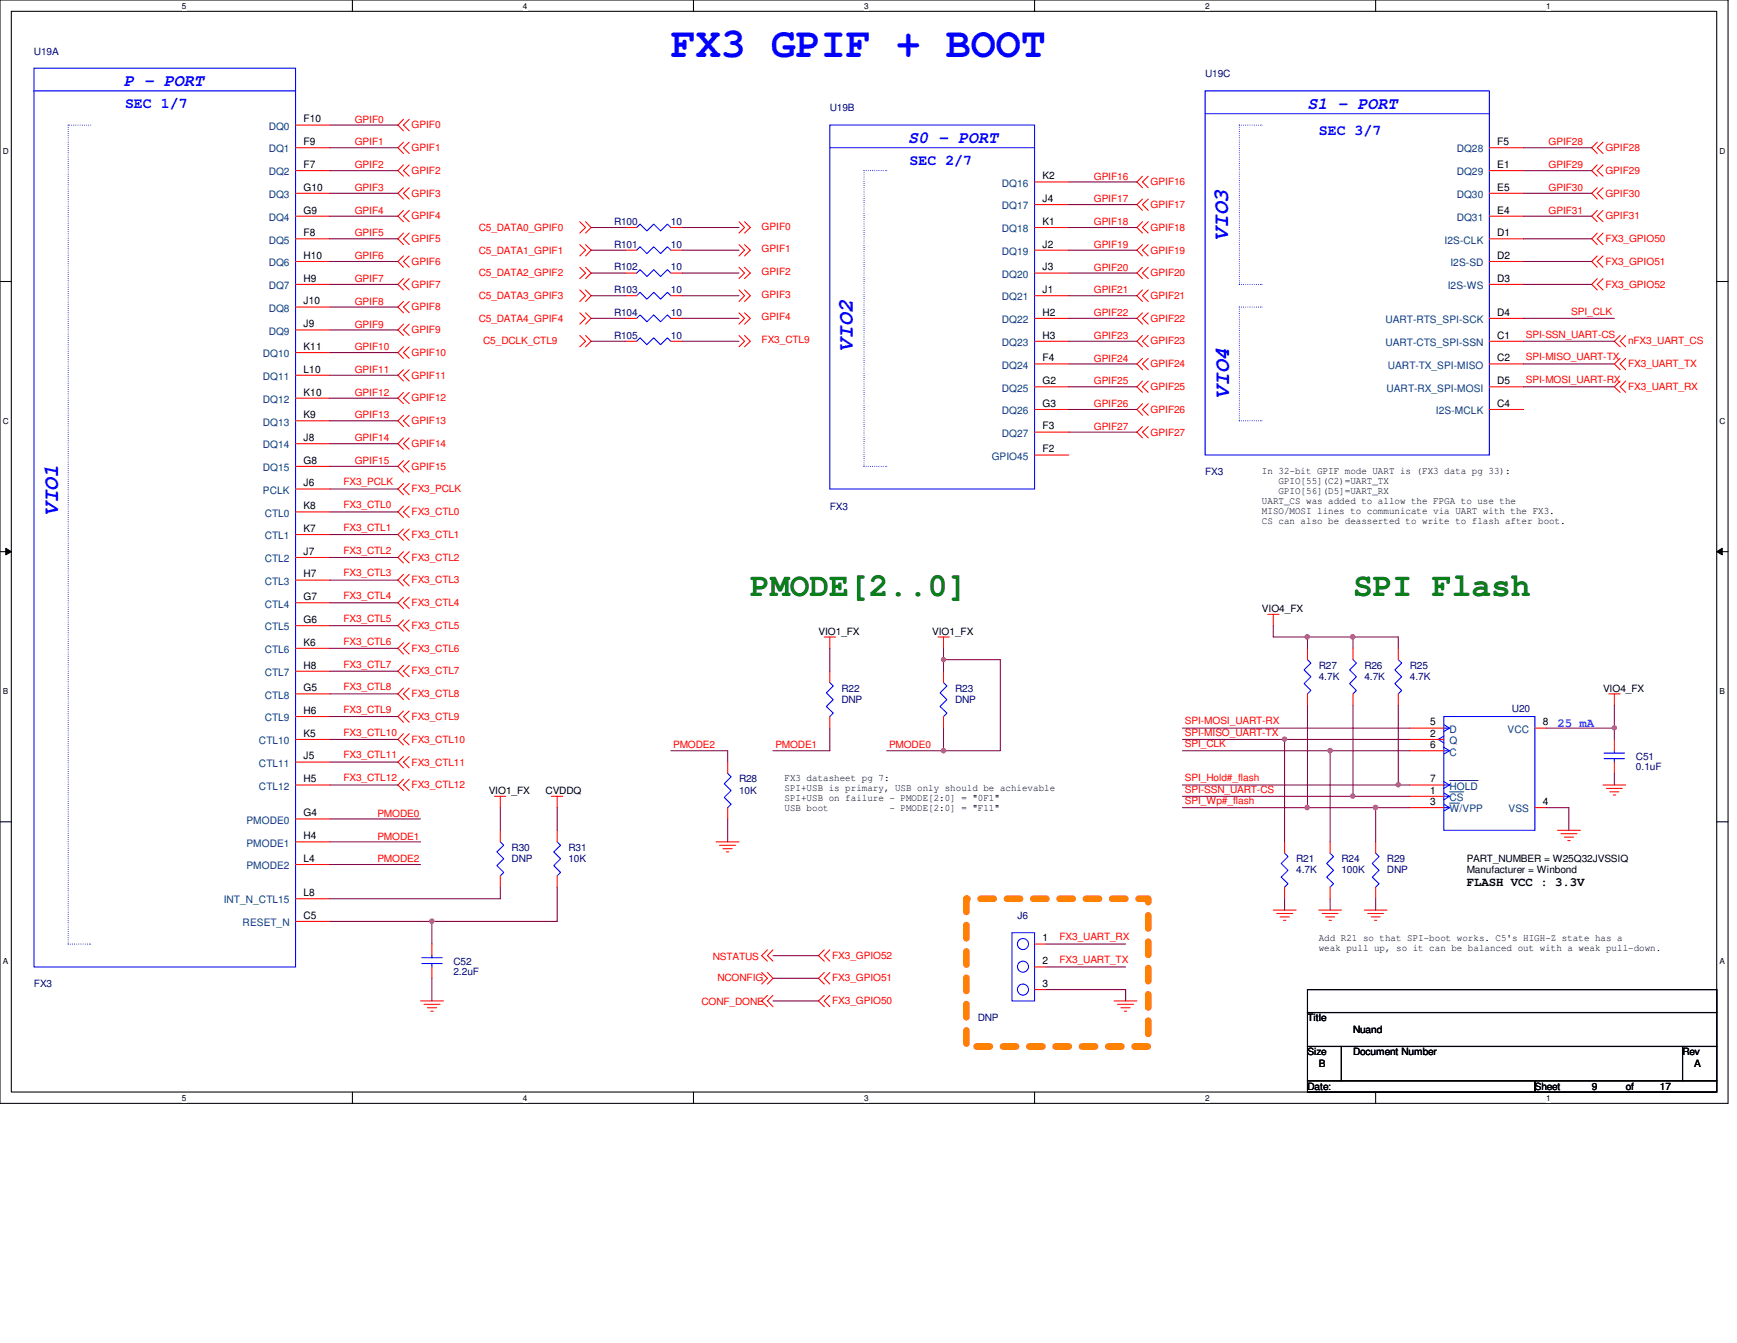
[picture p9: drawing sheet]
<svg xmlns="http://www.w3.org/2000/svg" width="279mm" height="216mm" viewBox="0 0 279 216" stroke-linecap="round" stroke-linejoin="round" font-family="sans-serif">
<path d="M0 0h278v177.4h-278zM1.8 1.8h274.3v173.8h-274.3z" fill="none" stroke="#000" stroke-width=".17"/>
<g fill="#fff">
<path d="M29.3 .2h.7v1.5h-.7z"/>
<path d="M29.3 175.8h.7v1.4h-.7z"/>
</g>
<path d="M56.7 0v1.8M56.7 175.6v1.8" fill="none" stroke="#000" stroke-width=".17"/>
<g fill="#fff">
<path d="M84.1 .2h.7v1.5h-.7z"/>
<path d="M84.1 175.8h.7v1.4h-.7z"/>
</g>
<path d="M111.5 0v1.8M111.5 175.6v1.8" fill="none" stroke="#000" stroke-width=".17"/>
<g fill="#fff">
<path d="M139 .2h.7v1.5h-.7z"/>
<path d="M139 175.8h.7v1.4h-.7z"/>
</g>
<path d="M166.4 0v1.8M166.4 175.6v1.8" fill="none" stroke="#000" stroke-width=".17"/>
<g fill="#fff">
<path d="M193.8 .2h.8v1.5h-.8z"/>
<path d="M193.8 175.8h.8v1.4h-.8z"/>
</g>
<path d="M221.3 0v1.8M221.3 175.6v1.8" fill="none" stroke="#000" stroke-width=".17"/>
<g fill="#fff">
<path d="M248.7 .2h.7v1.5h-.7z"/>
<path d="M248.7 175.8h.7v1.4h-.7z"/>
<path d="M.5 23.5h.9v1.5h-.9z"/>
<path d="M276.6 23.5h.9v1.5h-.9z"/>
<path d="M.5 67h.9v1.5h-.9z"/>
<path d="M276.6 67h.9v1.5h-.9z"/>
</g>
<path d="M0 45.3h1.8M276.1 45.3h1.9" fill="none" stroke="#000" stroke-width=".17"/>
<g fill="#fff">
<path d="M.5 110.4h.8v1.5h-.8z"/>
<path d="M276.6 110.4h.9v1.5h-.9z"/>
</g>
<path d="M0 88.7h1.8M276.1 88.7h1.9" fill="none" stroke="#000" stroke-width=".17"/>
<path d="M.9 88.1l.9 .6-.9 .5zM276.1 88.7l.9-.6v1.1z" fill="#000"/>
<path d="M.9 88.1l.9 .6-.9 .5zM276.1 88.7l.9-.6v1.1z" fill="none" stroke="#000" stroke-width=".16"/>
<g fill="#fff">
<path d="M.5 153.8h.8v1.5h-.8z"/>
<path d="M276.6 153.8h.9v1.5h-.9z"/>
</g>
<path d="M0 132.1h1.8M276.1 132.1h1.9M210.3 159.1h65.8v3.7h-65.8zM210.3 162.8h65.8v5.4h-65.8zM210.3 168.2h5.5v5.5h-5.5zM210.3 173.7h36.6v1.9h-36.6zM215.8 168.2h54.8v5.5h-54.8zM246.9 173.7h29.2v1.9h-29.2zM270.6 168.2h5.5v5.5h-5.5z" fill="none" stroke="#000" stroke-width=".17"/>
<path d="M155.4 144.5h29.3v23.7h-29.3z" fill="none" stroke="#ff8000" stroke-width="1.1" stroke-dasharray="2.1 2.1"/>
<g fill="none" stroke="#f00" stroke-width=".17">
<path d="M64.9 19.2l-.9 .9 .9 .9M65.8 19.2l-.9 .9 .9 .9M47.5 20.1h5.5M47.5 23.7h5.5M47.5 27.4h5.5M47.5 31.1h5.5M47.5 34.8h5.5M47.5 38.4h5.5M64.9 22.9l-.9 .8 .9 1M64.9 26.5l-.9 .9 .9 .9M64.9 30.2l-.9 .9 .9 .9M64.9 33.8l-.9 1 .9 .8"/>
<path d="M64.9 37.5l-.9 .9 .9 .9M65.8 22.9l-.9 .8 .9 1M65.8 26.5l-.9 .9 .9 .9M65.8 30.2l-.9 .9 .9 .9M65.8 33.8l-.9 1 .9 .8M65.8 37.5l-.9 .9 .9 .9M93.3 35.6l.9 1-.9 .9M93.3 39.3l.9 .9-.9 .9M94.2 35.6l.9 1-.9 .9M94.2 39.3l.9 .9-.9 .9M100.6 36.6h1.8M107.9 36.6h1.8"/>
<path d="M118.9 35.6l.9 1-.9 .9M118.9 39.3l.9 .9-.9 .9M119.8 35.6l.9 1-.9 .9M119.8 39.3l.9 .9-.9 .9M166.4 29.3h5.5M166.4 32.9h5.5M166.4 36.6h5.5M183.8 28.3l-.9 1 .9 .9M183.8 32l-.9 .9 .9 .9M183.8 35.6l-.9 1 .9 .9M183.8 39.3l-.9 .9 .9 .9M184.7 28.3l-.9 1 .9 .9"/>
<path d="M184.7 32l-.9 .9 .9 .9M184.7 35.6l-.9 1 .9 .9M184.7 39.3l-.9 .9 .9 .9M239.6 23.7h5.5M239.6 27.4h5.5M239.6 31.1h5.5M239.6 34.8h5.5M239.6 38.4h5.5M256.9 22.9l-.9 .8 .9 1M256.9 26.5l-.9 .9 .9 .9M256.9 30.2l-.9 .9 .9 .9M256.9 33.8l-.9 1 .9 .8"/>
<path d="M256.9 37.5l-.9 .9 .9 .9M257.9 22.9l-1 .8 1 1M257.9 26.5l-1 .9 1 .9M257.9 30.2l-1 .9 1 .9M257.9 33.8l-1 1 1 .8M257.9 37.5l-1 .9 1 .9M47.5 56.7h5.5M47.5 42h5.5M47.5 45.7h5.5M47.5 49.4h5.5M47.5 53h5.5M64.9 41.1l-.9 .9 .9 1"/>
<path d="M64.9 44.8l-.9 .9 .9 .9M64.9 48.5l-.9 .9 .9 .9M64.9 52.1l-.9 .9 .9 .9M64.9 55.8l-.9 .9 .9 .9M64.9 59.4l-.9 .9 .9 1M65.8 41.1l-.9 .9 .9 1M65.8 44.8l-.9 .9 .9 .9M65.8 48.5l-.9 .9 .9 .9M65.8 52.1l-.9 .9 .9 .9M65.8 55.8l-.9 .9 .9 .9M65.8 59.4l-.9 .9 .9 1M93.3 43l.9 .9-.9 .9"/>
<path d="M93.3 46.6l.9 .9-.9 1M93.3 50.3l.9 .9-.9 .9M93.3 53.9l.9 1-.9 .9M94.2 43l.9 .9-.9 .9M94.2 46.6l.9 .9-.9 1M94.2 50.3l.9 .9-.9 .9M94.2 53.9l.9 1-.9 .9M100.6 51.2h1.8M100.6 47.5h1.8M100.6 43.9h1.8M100.6 40.2h1.8M100.6 54.9h1.8"/>
<path d="M107.9 51.2h1.8M107.9 47.5h1.8M107.9 43.9h1.8M107.9 40.2h1.8M107.9 54.9h1.8M118.9 43l.9 .9-.9 .9M118.9 46.6l.9 .9-.9 1M118.9 50.3l.9 .9-.9 .9M118.9 53.9l.9 1-.9 .9M119.8 43l.9 .9-.9 .9M119.8 46.6l.9 .9-.9 1M119.8 50.3l.9 .9-.9 .9"/>
<path d="M119.8 53.9l.9 1-.9 .9M166.4 40.2h5.5M166.4 43.9h5.5M166.4 47.5h5.5M166.4 51.2h5.5M166.4 54.9h5.5M166.4 58.5h5.5M183.8 43l-.9 .9 .9 .9M183.8 46.6l-.9 .9 .9 1M183.8 50.3l-.9 .9 .9 .9M183.8 53.9l-.9 1 .9 .9M183.8 57.6l-.9 .9 .9 .9"/>
<path d="M184.7 43l-.9 .9 .9 .9M184.7 46.6l-.9 .9 .9 1M184.7 50.3l-.9 .9 .9 .9M184.7 53.9l-.9 1 .9 .9M184.7 57.6l-.9 .9 .9 .9M239.6 42h5.5M239.6 45.7h5.5M239.6 51.2h5.5M239.6 54.9h5.5M239.6 58.5h5.5M256.9 41.1l-.9 .9 .9 1M256.9 44.8l-.9 .9 .9 .9"/>
<path d="M257.9 41.1l-1 .9 1 1M257.9 44.8l-1 .9 1 .9M260.6 53.9l-.9 1 .9 .9M260.6 57.6l-.9 .9 .9 .9M261.5 53.9l-.9 1 .9 .9M261.5 57.6l-.9 .9 .9 .9M47.5 60.3h5.5M47.5 64h5.5M47.5 67.6h5.5M47.5 71.3h5.5M47.5 75h5.5M47.5 78.6h5.5"/>
<path d="M64.9 63.1l-.9 .9 .9 .9M64.9 66.8l-.9 .8 .9 1M64.9 70.4l-.9 .9 .9 .9M64.9 74l-.9 1 .9 .9M64.9 77.7l-.9 .9 .9 .9M65.8 63.1l-.9 .9 .9 .9M65.8 66.8l-.9 .8 .9 1M65.8 70.4l-.9 .9 .9 .9M65.8 74l-.9 1 .9 .9M65.8 77.7l-.9 .9 .9 .9M166.4 62.2h5.5M166.4 65.8h5.5"/>
<path d="M166.4 69.5h5.5M166.4 73.2h5.5M183.8 61.3l-.9 .9 .9 .9M183.8 64.9l-.9 .9 .9 1M183.8 68.6l-.9 .9 .9 .9M184.7 61.3l-.9 .9 .9 .9M184.7 64.9l-.9 .9 .9 1M184.7 68.6l-.9 .9 .9 .9M239.6 62.2h5.5M239.6 65.8h5.5M260.6 61.3l-.9 .9 .9 .9M261.5 61.3l-.9 .9 .9 .9"/>
<path d="M47.5 82.3h5.5M47.5 85.9h5.5M47.5 89.6h5.5M47.5 93.3h5.5M47.5 96.9h5.5M64.9 81.4l-.9 .9 .9 .9M64.9 85l-.9 .9 .9 1M64.9 88.7l-.9 .9 .9 .9M64.9 92.3l-.9 1 .9 .9M64.9 96l-.9 .9 .9 .9M64.9 99.7l-.9 .9 .9 .9M65.8 81.4l-.9 .9 .9 .9"/>
<path d="M65.8 85l-.9 .9 .9 1M65.8 88.7l-.9 .9 .9 .9M65.8 92.3l-.9 1 .9 .9M65.8 96l-.9 .9 .9 .9M65.8 99.7l-.9 .9 .9 .9M203.9 98.8h1.8M204.8 98.8v1.8M47.5 100.6h5.5M47.5 104.2h5.5M47.5 107.9h5.5M47.5 111.5h5.5M47.5 115.2h5.5"/>
<path d="M47.5 118.9h5.5M64.9 103.3l-.9 .9 .9 1M64.9 107l-.9 .9 .9 .9M64.9 110.6l-.9 .9 .9 1M64.9 114.3l-.9 .9 .9 .9M64.9 117.9l-.9 1 .9 .9M65.8 103.3l-.9 .9 .9 1M65.8 107l-.9 .9 .9 .9M65.8 110.6l-.9 .9 .9 1M65.8 114.3l-.9 .9 .9 .9M65.8 117.9l-.9 1 .9 .9M132.6 102.4h1.8"/>
<path d="M133.5 102.4v1.8M133.5 107.9v1.8M133.5 115.2v1.9M150.9 102.4h1.8M151.8 102.4v1.8M151.8 107.9v1.8M151.8 115.2v1.9M210.3 104.2v1.8M210.3 111.5v1.9M217.6 104.2v1.8M217.6 111.5v1.9M224.9 104.2v1.8"/>
<path d="M224.9 111.5v1.9M226.8 118.9h5.4M226.8 117.1h5.4M246.9 117.1h1.8M258.8 111.5h1.8M259.7 111.5v1.9M259.7 118.9v1.8M47.5 122.5h5.5M47.5 126.2h5.5M47.5 131.7h5.5M47.5 135.3h5.5M47.5 139h5.5"/>
<path d="M64.9 121.6l-.9 .9 .9 .9M64.9 125.3l-.9 .9 .9 .9M65.8 121.6l-.9 .9 .9 .9M65.8 125.3l-.9 .9 .9 .9M79.5 128h1.9M80.5 128v1.8M80.5 133.5v1.8M88.7 128h1.8M89.6 128v1.8M89.6 133.5v1.8M115.2 135.3h3.7M115.7 135.9h2.6"/>
<path d="M116.3 136.4h1.5M116.8 136.9h.4M117.1 122.5v1.8M117.1 129.8v1.9M206.6 135.3v1.9M214 135.3v1.9M221.3 135.3v1.9M226.8 126.2h5.4M226.8 128h5.4M226.8 120.7h5.4M226.8 129.8h5.4M246.9 129.8h1.8"/>
<path d="M250.5 133.5h3.7M251.1 134h2.6M251.6 134.6h1.5M252.2 135.1h.4M257.9 126.2h3.6M258.4 126.7h2.5M259 127.3h1.4M259.5 127.8h.4M259.7 122.5v1.8M47.5 144.5h5.5M47.5 148.1h5.5M69.5 151.8v1.8"/>
<path d="M69.5 155.4v1.9M80.5 140.8v1.8M89.6 140.8v1.8M122.5 156.3l.9 1-.9 .9M123.4 152.7l-.9 .9 .9 .9M123.4 156.3l.9 1-.9 .9M124.3 152.7l-.9 .9 .9 .9M132.6 152.7l-.9 .9 .9 .9M132.6 156.3l-.9 1 .9 .9M133.5 152.7l-.9 .9 .9 .9M133.5 156.3l-.9 1 .9 .9M166.4 151.8h1.8"/>
<path d="M166.4 155.4h1.8M166.4 159.1h1.8M204.8 146.3h3.7M205.4 146.9h2.5M205.9 147.4h1.5M206.5 148h.3M206.6 142.6v1.9M212.1 146.3h3.7M212.7 146.9h2.5M213.2 147.4h1.5M213.8 148h.4M214 142.6v1.9"/>
<path d="M219.5 146.3h3.6M220 146.9h2.5M220.6 147.4h1.4M221.1 148h.3M221.3 142.6v1.9M67.6 160.9h3.7M68.2 161.5h2.6M68.7 162h1.5M69.3 162.6h.4M123.4 160l-.9 .9 .9 .9M124.3 160l-.9 .9 .9 .9M132.6 160l-.9 .9 .9 .9"/>
<path d="M133.5 160l-.9 .9 .9 .9M179.2 160.9h3.7M179.7 161.5h2.6M180.3 162h1.5M180.8 162.6h.4"/>
</g>
<g fill="none" stroke="#00f" stroke-width=".17">
<path d="M5.5 14.6h42M5.5 11h42v144.4h-42zM193.8 18.3h45.8M193.8 14.6h45.8v58.6h-45.8zM102.4 36.6l.6-.6 1.1 1.1 1.1-1.1 1.1 1.1 1.1-1.1 .5 .6M133.5 23.7h32.9M133.5 20.1h32.9v58.5h-32.9zM102.4 51.2l.6-.6 1.1 1.1 1.1-1.1 1.1 1.1 1.1-1.1 .5 .6M102.4 47.5l.6-.5 1.1 1.1 1.1-1.1 1.1 1.1 1.1-1.1 .5 .5M102.4 43.9l.6-.6 1.1 1.2 1.1-1.2 1.1 1.2 1.1-1.2 .5 .6M102.4 40.2l.6-.5 1.1 1.1 1.1-1.1 1.1 1.1 1.1-1.1 .5 .5M102.4 54.9l.6-.6 1.1 1.1 1.1-1.1 1.1 1.1 1.1-1.1 .5 .6"/>
<path d="M133.5 109.7l.5 .6-1.1 1.1 1.1 1.1-1.1 1.1 1.1 1-.5 .6M151.8 109.7l.5 .6-1.1 1.1 1.1 1.1-1.1 1.1 1.1 1-.5 .6M210.3 106l.6 .6-1.1 1.1 1.1 1.1-1.1 1.1 1.1 1.1-.6 .5M217.6 106l.6 .6-1.1 1.1 1.1 1.1-1.1 1.1 1.1 1.1-.6 .5M224.9 106l.6 .6-1.1 1.1 1.1 1.1-1.1 1.1 1.1 1.1-.6 .5M231.4 118.9h.8M232.2 115.2h14.7v18.3h-14.7zM232.2 118.3l-.8 .6 .8 .5M232.2 116.5l1 .6-1 .5M232.2 117.1h1M80.5 135.3l.5 .6-1.1 1 1.1 1.1-1.1 1.1 1.1 1.2-.5 .5M89.6 135.3l.6 .6-1.1 1 1.1 1.1-1.1 1.1 1.1 1.2-.6 .5"/>
<path d="M117.1 124.3l.5 .6-1.1 1.1 1.1 1.1-1.1 1.1 1.1 1.1-.5 .5M206.6 137.2l.6 .5-1.1 1.1 1.1 1.1-1.1 1.1 1.1 1.1-.6 .5M214 137.2l.5 .5-1.1 1.1 1.1 1.1-1.1 1.1 1.1 1.1-.5 .5M221.3 137.2l.5 .5-1.1 1.1 1.1 1.1-1.1 1.1 1.1 1.1-.5 .5M232.2 127.5l1 .5-1 .6M232.2 129.3l1 .5-1 .6M232.2 125.6l1 .6-1 .5M232.2 120.1l1 .6-1 .5M232.2 128h1M232.2 129.8h1M232.2 126.2h1M232.2 120.7h1"/>
<path d="M258 122h3.3M258 121.1h3.3M259.7 120.7v.4M259.7 122v.5M67.9 154.9h3.2M67.9 154h3.2M69.5 153.6v.4M69.5 154.9v.5M162.8 149.9h3.6v11h-3.6z"/>
<circle cx="164.5" cy="155.4" r=".89"/>
<circle cx="164.5" cy="151.8" r=".89"/>
<circle cx="164.5" cy="159.1" r=".89"/>
</g>
<g fill="none" stroke="#00f" stroke-width=".17" stroke-dasharray="0 .3">
<path d="M11 20.1h.1M11 20.1v131.7M14.6 20.1h-3.6M139 27.4h3.6M139 27.4v47.6M142.6 27.4h.1M199.3 20.1h3.7M199.3 20.1v25.6M203 20.1h.1M199.3 45.7h.1M199.3 45.7h3.7M199.3 49.4h3.7"/>
<path d="M199.3 49.4v18.2M203 45.7h.1M203 49.4h.1M139 75h.1M139 75h3.6M142.6 75h.1M199.3 67.6h.1M199.3 67.6h3.7M203 67.6h.1M11 151.8h.1M11 151.8h3.6M14.6 151.8h.1"/>
</g>
<path d="M233.2 125.5h4.5M233.2 127.3h2.3M233.2 129.1h1.6" fill="none" stroke="#004080" stroke-width=".16"/>
<g fill="none" stroke="#800040" stroke-width=".17">
<path d="M53 20.1h11M53 23.7h11M53 27.4h11M53 31.1h11M53 34.8h11M53 38.4h11M95.1 36.6h5.5M109.7 36.6h9.2M171.9 29.3h11M171.9 32.9h11M171.9 36.6h11M245.1 23.7h10.9"/>
<path d="M245.1 27.4h10.9M245.1 31.1h10.9M245.1 34.8h10.9M245.1 38.4h10.9M53 42h11M53 45.7h11M53 49.4h11M53 53h11M53 56.7h11M95.1 40.2h5.5M95.1 43.9h5.5M95.1 47.5h5.5"/>
<path d="M95.1 51.2h5.5M95.1 54.9h5.5M109.7 40.2h9.2M109.7 43.9h9.2M109.7 47.5h9.2M109.7 51.2h9.2M109.7 54.9h9.2M171.9 40.2h11M171.9 43.9h11M171.9 47.5h11M171.9 51.2h11M171.9 54.9h11"/>
<path d="M171.9 58.5h11M245.1 42h10.9M245.1 45.7h10.9M245.1 51.2h14.6M245.1 54.9h14.6M245.1 58.5h14.6M53 60.3h11M53 64h11M53 67.6h11M53 71.3h11M53 75h11M53 78.6h11"/>
<path d="M171.9 62.2h11M171.9 65.8h11M171.9 69.5h11M245.1 62.2h14.6M53 82.3h11M53 85.9h11M53 89.6h11M53 93.3h11M53 96.9h11M53 100.6h11M204.8 100.6v1.8h5.5"/>
</g>
<circle cx="210.3" cy="102.4" r=".35" fill="#f0f"/>
<circle cx="210.3" cy="102.4" r=".35" fill="none" stroke="#f0f" stroke-width=".17"/>
<path d="M217.6 102.4h-7.3v1.8" fill="none" stroke="#800040" stroke-width=".17"/>
<circle cx="217.6" cy="102.4" r=".35" fill="#f0f"/>
<circle cx="217.6" cy="102.4" r=".35" fill="none" stroke="#f0f" stroke-width=".17"/>
<path d="M53 104.2h11M133.5 104.2v3.7M151.8 104.2v1.8M217.6 104.2v-1.8h7.3v1.8" fill="none" stroke="#800040" stroke-width=".17"/>
<circle cx="151.8" cy="106" r=".34" fill="#f0f"/>
<circle cx="151.8" cy="106" r=".34" fill="none" stroke="#f0f" stroke-width=".17"/>
<path d="M53 107.9h11M53 111.5h11M53 115.2h11M133.5 117.1v3.6M151.8 117.1v3.6M190.2 117.1h36.6M210.3 113.4v16.4M217.6 113.4v14.6M224.9 113.4v12.8M259.7 113.4v3.7h-11" fill="none" stroke="#800040" stroke-width=".17"/>
<circle cx="259.7" cy="117" r=".34" fill="#f0f"/>
<circle cx="259.7" cy="117" r=".34" fill="none" stroke="#f0f" stroke-width=".17"/>
<path d="M53 118.9h11M190.2 118.9h16.4M206.6 118.9v16.4M206.6 118.9h20.2M259.7 117.1v1.8" fill="none" stroke="#800040" stroke-width=".17"/>
<circle cx="206.6" cy="118.8" r=".34" fill="#f0f"/>
<circle cx="206.6" cy="118.8" r=".34" fill="none" stroke="#f0f" stroke-width=".17"/>
<path d="M107.9 120.7h9.2v1.8M124.3 120.7h9.2M142.6 120.7h9.2" fill="none" stroke="#800040" stroke-width=".17"/>
<circle cx="151.7" cy="120.7" r=".35" fill="#f0f"/>
<circle cx="151.7" cy="120.7" r=".35" fill="none" stroke="#f0f" stroke-width=".17"/>
<path d="M190.2 120.7h23.8" fill="none" stroke="#800040" stroke-width=".17"/>
<circle cx="213.9" cy="120.7" r=".35" fill="#f0f"/>
<circle cx="213.9" cy="120.7" r=".35" fill="none" stroke="#f0f" stroke-width=".17"/>
<path d="M53 122.5h11M53 126.2h11M190.2 126.2h34.7M226.8 120.7h-12.8v14.6M259.7 124.3v1.9" fill="none" stroke="#800040" stroke-width=".17"/>
<circle cx="224.9" cy="126.1" r=".34" fill="#f0f"/>
<circle cx="224.9" cy="126.1" r=".34" fill="none" stroke="#f0f" stroke-width=".17"/>
<path d="M190.2 128h27.4M224.9 126.2h1.9" fill="none" stroke="#800040" stroke-width=".17"/>
<circle cx="217.6" cy="128" r=".34" fill="#f0f"/>
<circle cx="217.6" cy="128" r=".34" fill="none" stroke="#f0f" stroke-width=".17"/>
<path d="M80.5 129.8v3.7M89.6 129.8v3.7M190.2 129.8h20.1M217.6 128h9.2" fill="none" stroke="#800040" stroke-width=".17"/>
<circle cx="210.3" cy="129.8" r=".35" fill="#f0f"/>
<circle cx="210.3" cy="129.8" r=".35" fill="none" stroke="#f0f" stroke-width=".17"/>
<path d="M210.3 129.8h11M221.3 129.8v5.5M221.3 129.8h5.5" fill="none" stroke="#800040" stroke-width=".17"/>
<circle cx="221.2" cy="129.8" r=".37" fill="#f0f"/>
<circle cx="221.2" cy="129.8" r=".37" fill="none" stroke="#f0f" stroke-width=".17"/>
<path d="M53 131.7h14.6M53 135.3h14.6M53 139h14.6M117.1 131.7v3.6M248.7 129.8h3.6v3.7M80.5 142.6v1.9h-27.5M89.6 142.6v5.5h-36.6M206.6 144.5v1.8M214 144.5v1.8M221.3 144.5v1.8" fill="none" stroke="#800040" stroke-width=".17"/>
<circle cx="69.5" cy="148.1" r=".35" fill="#f0f"/>
<circle cx="69.5" cy="148.1" r=".35" fill="none" stroke="#f0f" stroke-width=".17"/>
<path d="M151.8 107.9v-1.9h9.1v14.7h-9.1M69.5 148.1v3.7M69.5 157.3v3.6M124.3 153.6h7.4M124.3 157.3h7.4M168.2 151.8h12.9M168.2 155.4h12.9M168.2 159.1h12.9v1.8M124.3 160.9h7.4" fill="none" stroke="#800040" stroke-width=".17"/>
<circle cx="210.3" cy="102.4" r=".35" fill="#f0f"/>
<circle cx="210.3" cy="102.4" r=".35" fill="none" stroke="#f0f" stroke-width=".17"/>
<circle cx="217.6" cy="102.4" r=".35" fill="#f0f"/>
<circle cx="217.6" cy="102.4" r=".35" fill="none" stroke="#f0f" stroke-width=".17"/>
<circle cx="151.8" cy="106" r=".34" fill="#f0f"/>
<circle cx="151.8" cy="106" r=".34" fill="none" stroke="#f0f" stroke-width=".17"/>
<circle cx="259.7" cy="117" r=".34" fill="#f0f"/>
<circle cx="259.7" cy="117" r=".34" fill="none" stroke="#f0f" stroke-width=".17"/>
<circle cx="206.6" cy="118.8" r=".34" fill="#f0f"/>
<circle cx="206.6" cy="118.8" r=".34" fill="none" stroke="#f0f" stroke-width=".17"/>
<circle cx="151.7" cy="120.7" r=".35" fill="#f0f"/>
<circle cx="151.7" cy="120.7" r=".35" fill="none" stroke="#f0f" stroke-width=".17"/>
<circle cx="213.9" cy="120.7" r=".35" fill="#f0f"/>
<circle cx="213.9" cy="120.7" r=".35" fill="none" stroke="#f0f" stroke-width=".17"/>
<circle cx="224.9" cy="126.1" r=".34" fill="#f0f"/>
<circle cx="224.9" cy="126.1" r=".34" fill="none" stroke="#f0f" stroke-width=".17"/>
<circle cx="217.6" cy="128" r=".34" fill="#f0f"/>
<circle cx="217.6" cy="128" r=".34" fill="none" stroke="#f0f" stroke-width=".17"/>
<circle cx="210.3" cy="129.8" r=".35" fill="#f0f"/>
<circle cx="210.3" cy="129.8" r=".35" fill="none" stroke="#f0f" stroke-width=".17"/>
<circle cx="221.2" cy="129.8" r=".37" fill="#f0f"/>
<circle cx="221.2" cy="129.8" r=".37" fill="none" stroke="#f0f" stroke-width=".17"/>
<circle cx="69.5" cy="148.1" r=".35" fill="#f0f"/>
<circle cx="69.5" cy="148.1" r=".35" fill="none" stroke="#f0f" stroke-width=".17"/>
<text font-size="6.7" fill="#00f" x="107.9" y="9.2">FX3 GPIF + BOOT</text>
<g font-size="5.3" fill="#008000">
<text x="120.7" y="95.9">PMODE[2..0]</text>
<text x="217.6" y="95.9">SPI Flash</text>
</g>
<g font-size="3.5" fill="#00f">
<text x="197.5" y="38.8" transform="rotate(-90 197.5 38.8)">VIO3</text>
<text x="137.2" y="56.5" transform="rotate(-90 137.2 56.5)">VIO2</text>
<text x="197.7" y="64.2" transform="rotate(-90 197.7 64.2)">VIO4</text>
<text x="9.4" y="83" transform="rotate(-90 9.4 83)">VIO1</text>
</g>
<g font-size="2.7" fill="#00f">
<text x="19.9" y="13.8">P - PORT</text>
<text x="210.3" y="17.5">S1 - PORT</text>
<text x="146.1" y="23">S0 - PORT</text>
</g>
<g font-size="2.4" fill="#00f">
<text x="20.1" y="17.3">SEC 1/7</text>
<text x="212.1" y="21.7">SEC 3/7</text>
<text x="146.3" y="26.5">SEC 2/7</text>
</g>
<text font-size="2" fill="#0080ff" x="250.5" y="116.8">25 mA</text>
<text font-size="2" x="235.9" y="142.5">FLASH VCC : 3.3V</text>
<g font-size="1.7" fill="#004080">
<text x="43.2" y="20.9">DQ0</text>
<text x="43.2" y="24.5">DQ1</text>
<text x="43.2" y="28.2">DQ2</text>
<text x="234.3" y="24.5">DQ28</text>
<text x="234.3" y="28.2">DQ29</text>
<text x="43.2" y="31.8">DQ3</text>
<text x="43.2" y="35.5">DQ4</text>
<text x="161.2" y="30">DQ16</text>
<text x="161.2" y="33.7">DQ17</text>
<text x="234.3" y="31.8">DQ30</text>
<text x="234.3" y="35.5">DQ31</text>
<text x="43.2" y="39.2">DQ5</text>
<text x="161.2" y="37.3">DQ18</text>
<text x="161.2" y="41">DQ19</text>
<text x="232.4" y="39.2">I2S-CLK</text>
<text x="43.2" y="42.8">DQ6</text>
<text x="43.2" y="46.5">DQ7</text>
<text x="161.2" y="44.7">DQ20</text>
<text x="232.9" y="46.5">I2S-WS</text>
<text x="233.3" y="42.8">I2S-SD</text>
<text x="43.2" y="50.1">DQ8</text>
<text x="43.2" y="53.8">DQ9</text>
<text x="161.2" y="48.3">DQ21</text>
<text x="161.2" y="51.9">DQ22</text>
<text x="222.8" y="51.9">UART-RTS_SPI-SCK</text>
<text x="42.3" y="57.4">DQ10</text>
<text x="161.2" y="55.6">DQ23</text>
<text x="161.2" y="59.3">DQ24</text>
<text x="222.8" y="55.6">UART-CTS_SPI-SSN</text>
<text x="223.2" y="59.3">UART-TX_SPI-MISO</text>
<text x="42.3" y="61.1">DQ11</text>
<text x="42.3" y="64.8">DQ12</text>
<text x="161.2" y="62.9">DQ25</text>
<text x="223" y="62.9">UART-RX_SPI-MOSI</text>
<text x="42.3" y="68.4">DQ13</text>
<text x="161.2" y="66.6">DQ26</text>
<text x="161.2" y="70.2">DQ27</text>
<text x="231" y="66.6">I2S-MCLK</text>
<text x="42.3" y="72.1">DQ14</text>
<text x="42.3" y="75.7">DQ15</text>
<text x="159.5" y="73.9">GPIO45</text>
<text x="42.3" y="79.4">PCLK</text>
<text x="42.6" y="83.1">CTL0</text>
<text x="42.6" y="86.7">CTL1</text>
<text x="42.6" y="90.4">CTL2</text>
<text x="42.6" y="94">CTL3</text>
<text x="42.6" y="97.7">CTL4</text>
<text x="42.6" y="101.3">CTL5</text>
<text x="42.6" y="105">CTL6</text>
<text x="42.6" y="108.7">CTL7</text>
<text x="42.6" y="112.3">CTL8</text>
<text x="41.7" y="119.6">CTL10</text>
<text x="42.6" y="116">CTL9</text>
<text x="233.2" y="119.6">Q</text>
<text x="233.2" y="117.8">D</text>
<text x="242.5" y="117.8">VCC</text>
<text x="41.7" y="123.3">CTL11</text>
<text x="233.2" y="121.5">C</text>
<text x="41.7" y="127">CTL12</text>
<text x="233.2" y="127">HOLD</text>
<text x="233.2" y="128.8">CS</text>
<text x="233.2" y="130.6">W/VPP</text>
<text x="242.7" y="130.6">VSS</text>
<text x="39.6" y="132.4">PMODE0</text>
<text x="39.6" y="136.1">PMODE1</text>
<text x="39.6" y="139.7">PMODE2</text>
<text x="36" y="145.2">INT_N_CTL15</text>
<text x="39" y="148.9">RESET_N</text>
</g>
<g font-size="1.7">
<text x="48.8" y="19.7">F10</text>
<text x="48.8" y="23.3">F9</text>
<text x="240.8" y="23.3">F5</text>
<text x="48.8" y="27">F7</text>
<text x="167.7" y="28.8">K2</text>
<text x="240.8" y="27">E1</text>
<text x="48.8" y="30.6">G10</text>
<text x="48.8" y="34.3">G9</text>
<text x="167.7" y="32.5">J4</text>
<text x="240.8" y="30.6">E5</text>
<text x="240.8" y="34.3">E4</text>
<text x="48.8" y="38">F8</text>
<text x="48.8" y="41.6">H10</text>
<text x="167.7" y="36.2">K1</text>
<text x="167.7" y="39.8">J2</text>
<text x="240.8" y="38">D1</text>
<text x="240.8" y="41.6">D2</text>
<text x="48.8" y="45.3">H9</text>
<text x="167.7" y="43.5">J3</text>
<text x="167.7" y="47.1">J1</text>
<text x="240.8" y="45.3">D3</text>
<text x="48.8" y="48.9">J10</text>
<text x="48.8" y="52.6">J9</text>
<text x="167.7" y="50.8">H2</text>
<text x="240.8" y="50.8">D4</text>
<text x="48.8" y="56.3">K11</text>
<text x="48.8" y="59.9">L10</text>
<text x="167.7" y="54.4">H3</text>
<text x="167.7" y="58.1">F4</text>
<text x="240.8" y="54.4">C1</text>
<text x="240.8" y="58.1">C2</text>
<text x="48.8" y="63.6">K10</text>
<text x="167.7" y="61.8">G2</text>
<text x="167.7" y="65.4">G3</text>
<text x="240.8" y="65.4">C4</text>
<text x="240.8" y="61.8">D5</text>
<text x="48.8" y="67.2">K9</text>
<text x="48.8" y="70.9">J8</text>
<text x="167.7" y="69">F3</text>
<text x="48.8" y="74.5">G8</text>
<text x="167.7" y="72.7">F2</text>
<text x="48.8" y="78.2">J6</text>
<text x="48.8" y="81.9">K8</text>
<text x="48.8" y="85.5">K7</text>
<text x="48.8" y="89.2">J7</text>
<text x="48.8" y="92.8">H7</text>
<text x="48.8" y="96.5">G7</text>
<text x="48.8" y="100.2">G6</text>
<text x="48.8" y="103.8">K6</text>
<text x="48.8" y="107.5">H8</text>
<text x="48.8" y="111.1">G5</text>
<text x="48.8" y="118.4">K5</text>
<text x="48.8" y="114.8">H6</text>
<text x="230" y="118.4">2</text>
<text x="230" y="116.6">5</text>
<text x="248.2" y="116.6">8</text>
<text x="48.8" y="122.1">J5</text>
<text x="48.8" y="125.8">H5</text>
<text x="230" y="120.3">6</text>
<text x="230" y="125.8">7</text>
<text x="48.8" y="131.2">G4</text>
<text x="230" y="127.6">1</text>
<text x="230" y="129.4">3</text>
<text x="248.2" y="129.4">4</text>
<text x="48.8" y="134.9">H4</text>
<text x="48.8" y="138.6">L4</text>
<text x="48.8" y="147.7">C5</text>
<text x="48.8" y="144.1">L8</text>
<text x="167.7" y="151.3">1</text>
<text x="167.7" y="155">2</text>
<text x="167.7" y="158.7">3</text>
</g>
<g font-size="1.6" fill="#000080">
<text x="5.5" y="8.8">U19A</text>
<text x="133.5" y="17.9">U19B</text>
<text x="193.8" y="12.4">U19C</text>
<text x="98.8" y="36.2">R100</text>
<text x="98.8" y="39.8">R101</text>
<text x="107.9" y="36.2">10</text>
<text x="107.9" y="39.8">10</text>
<text x="98.8" y="47.2">R103</text>
<text x="98.8" y="43.5">R102</text>
<text x="107.9" y="47.2">10</text>
<text x="107.9" y="43.5">10</text>
<text x="98.8" y="50.8">R104</text>
<text x="107.9" y="50.8">10</text>
<text x="98.8" y="54.5">R105</text>
<text x="107.9" y="54.5">10</text>
<text x="193.8" y="76.4">FX3</text>
<text x="133.5" y="81.9">FX3</text>
<text x="212.1" y="107.5">R27</text>
<text x="219.5" y="107.5">R26</text>
<text x="226.8" y="107.5">R25</text>
<text x="135.3" y="111.2">R22</text>
<text x="135.3" y="113">DNP</text>
<text x="153.6" y="111.2">R23</text>
<text x="153.6" y="113">DNP</text>
<text x="212.1" y="109.3">4.7K</text>
<text x="219.5" y="109.3">4.7K</text>
<text x="226.8" y="109.3">4.7K</text>
<text x="243.2" y="114.5">U20</text>
<text x="118.9" y="125.8">R28</text>
<text x="263.1" y="122.1">C51</text>
<text x="263.1" y="123.8">0.1uF</text>
<text x="118.9" y="127.6">10K</text>
<text x="82.3" y="136.8">R30</text>
<text x="91.4" y="136.8">R31</text>
<text x="82.3" y="138.6">DNP</text>
<text x="91.4" y="138.6">10K</text>
<text x="208.5" y="138.6">R21</text>
<text x="208.5" y="140.4">4.7K</text>
<text x="215.8" y="138.6">R24</text>
<text x="215.8" y="140.4">100K</text>
<text x="223.1" y="138.6">R29</text>
<text x="223.1" y="140.4">DNP</text>
<text x="163.7" y="147.7">J6</text>
<text x="72.9" y="155.1">C52</text>
<text x="5.5" y="158.7">FX3</text>
<text x="72.9" y="156.7">2.2uF</text>
<text x="157.3" y="164.2">DNP</text>
</g>
<g font-size="1.6" fill="#f00">
<text x="57.1" y="19.7">GPIF0</text>
<text x="57.1" y="23.4">GPIF1</text>
<text x="66.2" y="20.6">GPIF0</text>
<text x="249.1" y="23.4">GPIF28</text>
<text x="57.1" y="27.1">GPIF2</text>
<text x="66.2" y="24.3">GPIF1</text>
<text x="66.2" y="27.9">GPIF2</text>
<text x="175.9" y="28.9">GPIF16</text>
<text x="185.1" y="29.8">GPIF16</text>
<text x="249.1" y="27.1">GPIF29</text>
<text x="258.2" y="24.3">GPIF28</text>
<text x="258.2" y="27.9">GPIF29</text>
<text x="57.1" y="30.7">GPIF3</text>
<text x="57.1" y="34.4">GPIF4</text>
<text x="66.2" y="31.6">GPIF3</text>
<text x="66.2" y="35.3">GPIF4</text>
<text x="175.9" y="32.5">GPIF17</text>
<text x="185.1" y="33.4">GPIF17</text>
<text x="249.1" y="30.7">GPIF30</text>
<text x="249.1" y="34.4">GPIF31</text>
<text x="258.2" y="31.6">GPIF30</text>
<text x="258.2" y="35.3">GPIF31</text>
<text x="57.1" y="38">GPIF5</text>
<text x="57.1" y="41.7">GPIF6</text>
<text x="66.2" y="38.9">GPIF5</text>
<text x="77" y="37.1">C5_DATA0_GPIF0</text>
<text x="77" y="40.8">C5_DATA1_GPIF1</text>
<text x="122.5" y="36.9">GPIF0</text>
<text x="122.5" y="40.6">GPIF1</text>
<text x="175.9" y="36.2">GPIF18</text>
<text x="175.9" y="39.8">GPIF19</text>
<text x="185.1" y="37.1">GPIF18</text>
<text x="185.1" y="40.8">GPIF19</text>
<text x="258.2" y="38.9">FX3_GPIO50</text>
<text x="57.1" y="45.3">GPIF7</text>
<text x="66.2" y="42.6">GPIF6</text>
<text x="66.2" y="46.2">GPIF7</text>
<text x="77" y="44.4">C5_DATA2_GPIF2</text>
<text x="122.5" y="44.2">GPIF2</text>
<text x="122.5" y="47.9">GPIF3</text>
<text x="175.9" y="43.5">GPIF20</text>
<text x="175.9" y="47.2">GPIF21</text>
<text x="185.1" y="44.4">GPIF20</text>
<text x="258.2" y="42.6">FX3_GPIO51</text>
<text x="258.2" y="46.2">FX3_GPIO52</text>
<text x="57.1" y="49">GPIF8</text>
<text x="57.1" y="52.7">GPIF9</text>
<text x="66.2" y="49.9">GPIF8</text>
<text x="66.2" y="53.6">GPIF9</text>
<text x="77" y="48">C5_DATA3_GPIF3</text>
<text x="77" y="51.7">C5_DATA4_GPIF4</text>
<text x="122.5" y="51.5">GPIF4</text>
<text x="175.9" y="50.8">GPIF22</text>
<text x="185.1" y="48">GPIF21</text>
<text x="185.1" y="51.7">GPIF22</text>
<text x="252.7" y="50.6">SPI_CLK</text>
<text x="57.1" y="56.3">GPIF10</text>
<text x="57.1" y="59.9">GPIF11</text>
<text x="66.2" y="57.2">GPIF10</text>
<text x="77.7" y="55.4">C5_DCLK_CTL9</text>
<text x="122.5" y="55.2">FX3_CTL9</text>
<text x="175.9" y="54.5">GPIF23</text>
<text x="175.9" y="58.1">GPIF24</text>
<text x="185.1" y="55.4">GPIF23</text>
<text x="185.1" y="59.1">GPIF24</text>
<text x="245.4" y="54.3">SPI-SSN_UART-CS</text>
<text x="245.4" y="57.9">SPI-MISO_UART-TX</text>
<text x="261.9" y="55.4">nFX3_UART_CS</text>
<text x="261.9" y="59.1">FX3_UART_TX</text>
<text x="57.1" y="63.6">GPIF12</text>
<text x="66.2" y="60.9">GPIF11</text>
<text x="66.2" y="64.5">GPIF12</text>
<text x="175.9" y="61.8">GPIF25</text>
<text x="175.9" y="65.4">GPIF26</text>
<text x="185.1" y="62.7">GPIF25</text>
<text x="245.4" y="61.6">SPI-MOSI_UART-RX</text>
<text x="261.9" y="62.7">FX3_UART_RX</text>
<text x="57.1" y="67.3">GPIF13</text>
<text x="57.1" y="71">GPIF14</text>
<text x="66.2" y="68.2">GPIF13</text>
<text x="66.2" y="71.8">GPIF14</text>
<text x="175.9" y="69.1">GPIF27</text>
<text x="185.1" y="66.3">GPIF26</text>
<text x="185.1" y="70">GPIF27</text>
<text x="57.1" y="74.6">GPIF15</text>
<text x="66.2" y="75.5">GPIF15</text>
<text x="55.2" y="78">FX3_PCLK</text>
<text x="55.2" y="81.7">FX3_CTL0</text>
<text x="66.2" y="79.2">FX3_PCLK</text>
<text x="66.2" y="82.8">FX3_CTL0</text>
<text x="55.2" y="85.3">FX3_CTL1</text>
<text x="55.2" y="89">FX3_CTL2</text>
<text x="66.2" y="86.5">FX3_CTL1</text>
<text x="55.2" y="92.7">FX3_CTL3</text>
<text x="66.2" y="90.1">FX3_CTL2</text>
<text x="66.2" y="93.8">FX3_CTL3</text>
<text x="55.2" y="96.3">FX3_CTL4</text>
<text x="55.2" y="100">FX3_CTL5</text>
<text x="66.2" y="97.5">FX3_CTL4</text>
<text x="66.2" y="101.1">FX3_CTL5</text>
<text x="55.2" y="103.6">FX3_CTL6</text>
<text x="55.2" y="107.3">FX3_CTL7</text>
<text x="66.2" y="104.8">FX3_CTL6</text>
<text x="55.2" y="111">FX3_CTL8</text>
<text x="66.2" y="108.4">FX3_CTL7</text>
<text x="66.2" y="112.1">FX3_CTL8</text>
<text x="55.2" y="114.6">FX3_CTL9</text>
<text x="55.2" y="118.3">FX3_CTL10</text>
<text x="66.2" y="115.7">FX3_CTL9</text>
<text x="66.2" y="119.4">FX3_CTL10</text>
<text x="190.6" y="116.5">SPI-MOSI_UART-RX</text>
<text x="190.6" y="118.3">SPI-MISO_UART-TX</text>
<text x="55.2" y="121.9">FX3_CTL11</text>
<text x="55.2" y="125.6">FX3_CTL12</text>
<text x="66.2" y="123.1">FX3_CTL11</text>
<text x="108.3" y="120.3">PMODE2</text>
<text x="124.7" y="120.3">PMODE1</text>
<text x="143" y="120.3">PMODE0</text>
<text x="190.6" y="120.1">SPI_CLK</text>
<text x="190.6" y="125.6">SPI_Hold#_flash</text>
<text x="60.7" y="131.3">PMODE0</text>
<text x="66.2" y="126.7">FX3_CTL12</text>
<text x="190.6" y="127.4">SPI-SSN_UART-CS</text>
<text x="190.6" y="129.2">SPI_Wp#_flash</text>
<text x="60.7" y="135">PMODE1</text>
<text x="60.7" y="138.6">PMODE2</text>
<text x="114.6" y="154.3">NSTATUS</text>
<text x="133.9" y="154.1">FX3_GPIO52</text>
<text x="170.4" y="151.2">FX3_UART_RX</text>
<text x="170.4" y="154.9">FX3_UART_TX</text>
<text x="112.8" y="161.6">CONF_DONE</text>
<text x="115.4" y="157.8">NCONFIG</text>
<text x="133.9" y="157.8">FX3_GPIO51</text>
<text x="133.9" y="161.5">FX3_GPIO50</text>
</g>
<g font-size="1.6">
<text x="203" y="76.2">In 32-bit GPIF mode UART is (FX3 data pg 33):</text>
<text x="205.7" y="77.9">GPIO[55](C2)=UART_TX</text>
<text x="203" y="81.1">UART_CS was added to allow the FPGA to use the</text>
<text x="203" y="82.7">MISO/MOSI lines to communicate via UART with the FX3.</text>
<text x="205.7" y="79.5">GPIO[56](D5]=UART_RX</text>
<text x="203" y="84.3">CS can also be deasserted to write to flash after boot.</text>
<text x="203" y="98.3">VIO4_FX</text>
<text x="131.7" y="102">VIO1_FX</text>
<text x="149.9" y="102">VIO1_FX</text>
<text x="257.9" y="111.2">VIO4_FX</text>
<text x="126.2" y="125.6">FX3 datasheet pg 7:</text>
<text x="78.6" y="127.6">VIO1_FX</text>
<text x="87.8" y="127.6">CVDDQ</text>
<text x="126.2" y="127.2">SPI+USB is primary, USB only should be achievable</text>
<text x="126.2" y="128.8">SPI+USB on failure - PMODE[2:0] = &quot;0F1&quot;</text>
<text x="126.2" y="130.4">USB boot</text>
<text x="143.1" y="130.4">- PMODE[2:0] = &quot;F11&quot;</text>
<text x="235.9" y="138.6">PART_NUMBER = W25Q32JVSSIQ</text>
<text x="235.9" y="140.4">Manufacturer = Winbond</text>
<text x="212.1" y="151.2">Add R21 so that SPI-boot works. C5's HIGH-Z state has a</text>
<text x="212.1" y="152.8">weak pull up, so it can be balanced out with a weak pull-down.</text>
<text x="210.3" y="164.2">Title</text>
<text x="217.6" y="166">Nuand</text>
<text x="210.3" y="169.7">Size</text>
<text x="212.1" y="171.5">B</text>
<text x="217.6" y="169.7">Document Number</text>
<text x="270.6" y="169.7">Rev</text>
<text x="272.5" y="171.5">A</text>
<text x="210.3" y="175.2">Date:</text>
<text x="246.9" y="175.2">Sheet</text>
<text x="256" y="175.2">9</text>
<text x="261.5" y="175.2">of</text>
<text x="267" y="175.2">17</text>
</g>
<g font-size="1.3">
<text x="29.3" y="1.4">5</text>
<text x="84.1" y="1.4">4</text>
<text x="139" y="1.4">3</text>
<text x="193.8" y="1.4">2</text>
<text x="248.7" y="1.4">1</text>
<text x=".5" y="24.7">D</text>
<text x="276.6" y="24.7">D</text>
<text x=".5" y="68.2">C</text>
<text x="276.6" y="68.2">C</text>
<text x=".5" y="111.6">B</text>
<text x="276.6" y="111.6">B</text>
<text x=".5" y="155">A</text>
<text x="276.6" y="155">A</text>
<text x="29.3" y="177">5</text>
<text x="84.1" y="177">4</text>
<text x="139" y="177">3</text>
<text x="193.8" y="177">2</text>
<text x="248.7" y="177">1</text>
</g>
</svg>
